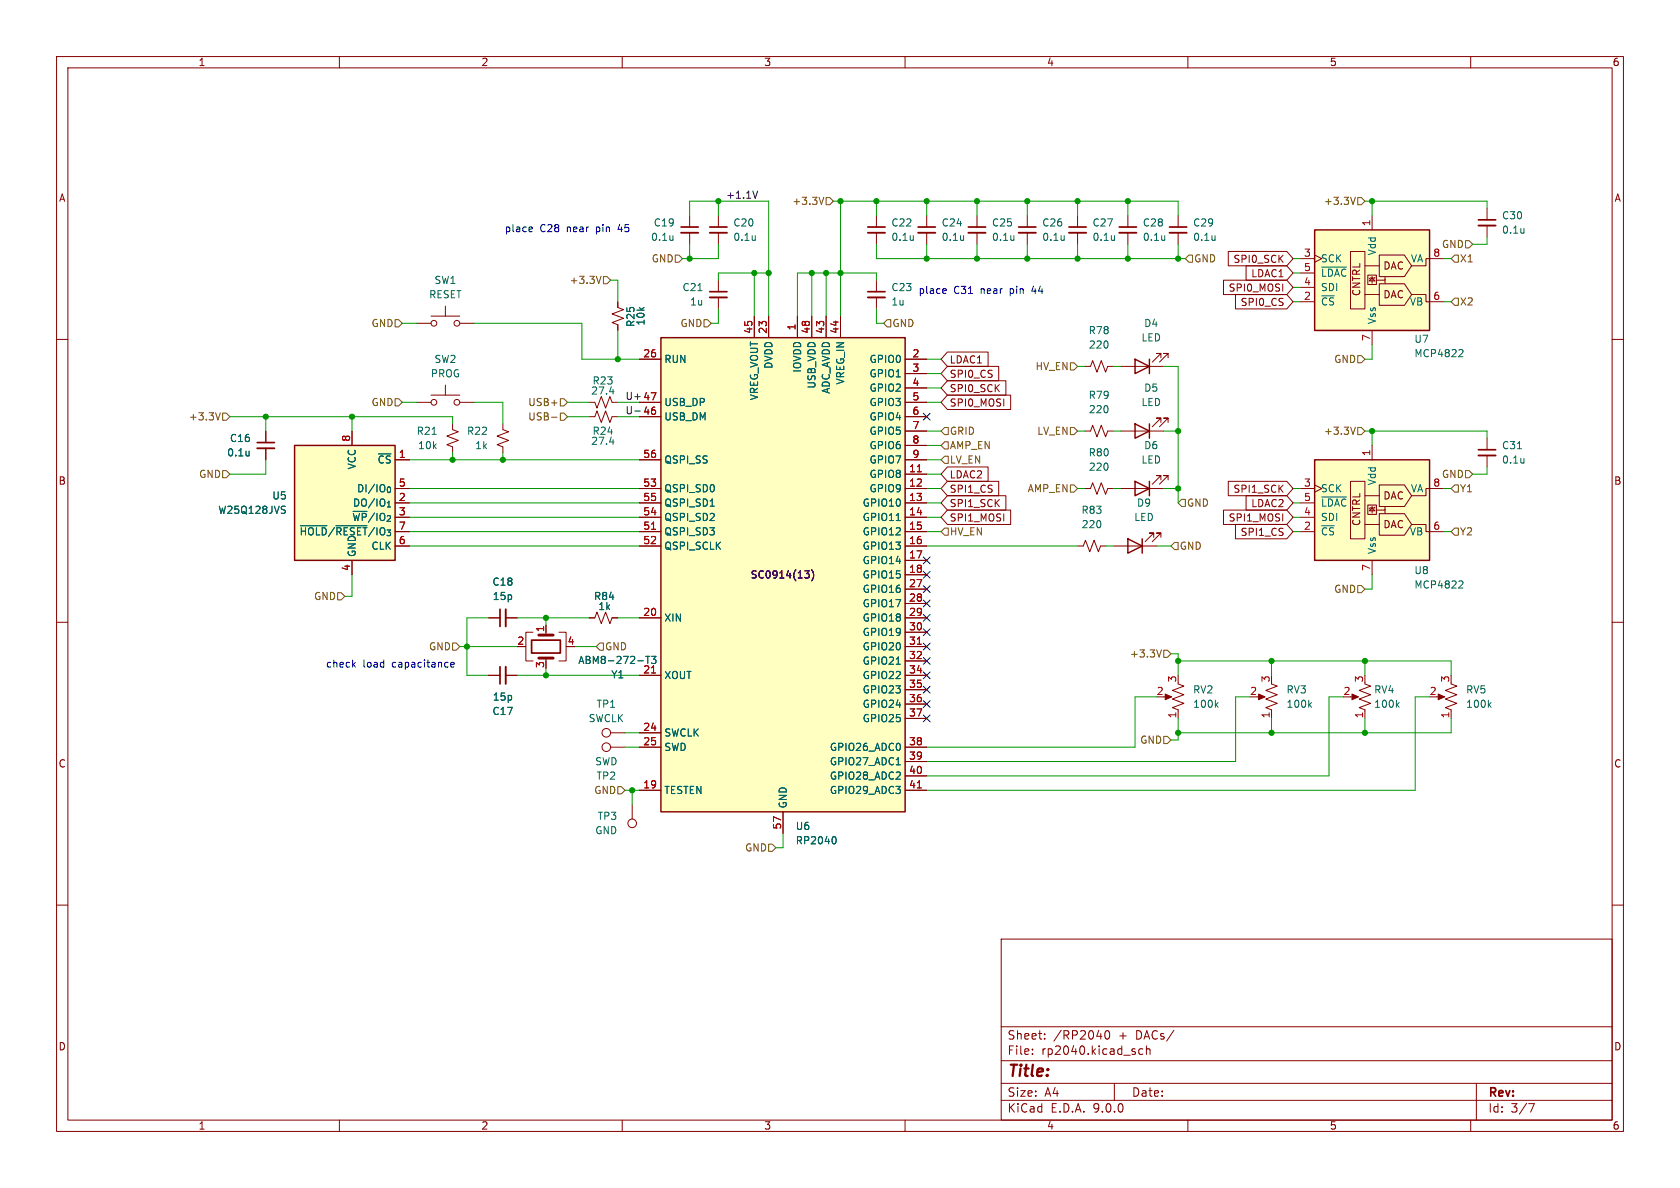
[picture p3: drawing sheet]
<svg xmlns="http://www.w3.org/2000/svg" width="297mm" height="210mm" viewBox="0 0 297 210" stroke-linecap="round" stroke-linejoin="round" font-family="sans-serif">
<g fill="none" stroke="#840000" stroke-width=".18">
<path d="M10 10h277v190h-277zM12 12h273v186h-273zM60 10v2M110 10v2M160 10v2M210 10v2M260 10v2M163.8 38.1v2M172.7 38.1v2M181.6 38.1v2M190.5 38.1v2M262.9 36.8v2.1"/>
<path d="M262.9 39.9v2M73.7 57.2h2.5M76.2 55.9h5.1M78.7 54.1v1.8M81.3 57.2h2.5M163.8 41.1v2.1M172.7 41.1v2.1M181.6 41.1v2.1M190.5 41.1v2.1M10 60h2M73.7 71.1h2.5M76.2 69.9h5.1"/>
<path d="M78.7 68.1v1.8M81.3 71.1h2.5M88.9 74.9v1l1 .4-2 .8 2 .8-2 .7 1 .4v1M191.8 76.2h1l.4-1 .7 2 .8-2 .8 2 .3-1h1M191.8 64.8h1l.4-1 .7 2 .8-2 .8 2 .3-1h1M198.1 76.2h7.6M198.1 64.8h7.6M205.2 74.7v-.8h-.7h.7l-1.5 1.5M205.2 63.2v-.7h-.7h.7l-1.5 1.5M206.5 74.7v-.8h-.8h.8l-1.5 1.5M206.5 63.2v-.7h-.8h.8l-1.5 1.5M285 60h2"/>
<path d="M10 110h2M86.4 109.2h2M89.4 109.2h2M285 110h2M10 160h2M177 166h108v32h-108zM285 160h2M60 198v2M110 198v2M160 198v2M177 194.5h108M177 191.5h108"/>
<path d="M177 187.5h108M177 181.5h108M182.5 186.3v.1M182.5 185.5v.1M184.7 183.6v.1M184.7 182.8v.1M195.5 182.3l.2-.1a.81 .81 0 0 1 .6 .6 .81 .81 0 0 1-.3 .8l-.2 .1a.81 .81 0 0 1-.3-1.4zM197 191.5v3M202 185.5l-.4-.1-.3 .3v.4l.2 .2h.5M202.7 185.5l.2-.1 .3 .1 .1 .9M202.7 184.9v1.5M210 198v2"/>
<path d="M260 198v2M261 191.5v6.5M270.2 195.1h1l-.6 1.5"/>
<circle cx="76.7" cy="57.2" r=".51"/>
<circle cx="80.8" cy="57.2" r=".51"/>
<circle cx="76.7" cy="71.1" r=".51"/>
<circle cx="80.8" cy="71.1" r=".51"/>
</g>
<path d="M261.4 38.9h3M162.3 40.1h3.1M171.2 40.1h3M180.1 40.1h3M189 40.1h3M88.4 107.7v3" fill="none" stroke="#840000" stroke-width=".3"/>
<path d="M261.4 39.9h3M162.3 41.1h3.1M171.2 41.1h3M180.1 41.1h3M189 41.1h3M89.4 107.7v3" fill="none" stroke="#840000" stroke-width=".33"/>
<path d="M170.4 41.6v.9M170.4 42.4h-.1M179.2 41.6v.9M179.2 42.4h.1M188.1 41.6v.9M188.1 42.4h.1M197 41.6v.9M197 42.4h.1M269.4 40.4v.8M269.4 41.1v.1" fill="none" stroke="#006464" stroke-width=".18"/>
<path d="M200.7 74.9l2.5 1.3-2.5 1.3zM200.7 63.5l2.5 1.3-2.5 1.2zM203.2 63.5v2.5M203.2 74.9v2.6" fill="none" stroke="#840000" stroke-width=".25"/>
<path d="M232.4 81.3h20.3v17.8h-20.3z" fill="#ffffc2"/>
<g fill="none" stroke="#840000" stroke-width=".18">
<path d="M104.1 73.7h1.1l.3-1.1 .8 2.1 .8-2.1 .7 2.1 .4-1h1M104.1 71.1h1.1l.3 1 .8-2 .8 2 .7-2 .4 1h1M242.6 78.7v2.6M190.5 96.5h1l.4-1 .8 2 .7-2 .8 2 .4-1h1M196.8 96.5h7.7M204 95v-.8h-.8h.8l-1.6 1.6M205.2 95v-.8h-.7h.7l-1.5 1.6M229.9 86.4h2.5M229.9 88.9h2.5M229.9 91.4h2.5M229.9 94h2.5M232.4 85.7l1.3 .7-1.3 .6"/>
<path d="M238.8 85.1h2.5v10.2h-2.5zM241.3 87.6h2.5M241.3 92.7h2.5M241.8 89.3h1.5v1.6h-1.5zM242.6 89.8l.5 .5h-1zM242.6 89.5v1.2M242.6 99.1v2.5M243.1 89.7l-.1 .1h-.8l-.1 .1M243.8 85.7h4.5l1.3 1.9-1.3 1.9h-4.5zM243.8 90.8h4.5l1.3 1.9-1.3 1.9h-4.5zM244.9 89.7v.5h-1.6M244.9 90v.8"/>
<path d="M249.6 92.7h2.5v1.3h3.2M255.3 86.4h-3.2v1.2h-2.5M205.7 123.2h1.1M208.3 120.9l1 .4-2 .7 2 .8-2 .8 2 .7-2 .8 1 .4v1.5M222.2 123.2h1.1M224.8 120.9l1 .4-2 .7 2 .8-2 .8 2 .7-2 .8 1 .4v1.5M254 123.2h1M256.5 120.9l1.1 .4-2.1 .7 2.1 .8-2.1 .8 2.1 .7-2.1 .8 1 .4v1.5"/>
</g>
<path d="M199.4 95.3l2.5 1.2-2.5 1.3zM201.9 95.3v2.5M232.4 81.3h20.3v17.8h-20.3z" fill="none" stroke="#840000" stroke-width=".25"/>
<path d="M107.8 78.1h.8M107.8 69.2h.8M233.7 87.9h4.4M258.1 102.7h.4l.1 .4-.8 .9h.8M215 124.6l.3 .4M215.3 124.2l-.4 .5M231.5 124.6l.4 .4M231.9 124.2l-.5 .5M263.2 124.6l.4 .4M263.6 124.2l-.5 .5" fill="none" stroke="#006464" stroke-width=".18"/>
<g fill="#840000" stroke="#840000" stroke-width=".18">
<path d="M254.3 122.7l1.1 .5-1.1 .5z"/>
<path d="M206 122.7l1.1 .5-1.1 .5z"/>
<path d="M222.5 122.7l1.1 .5-1.1 .5z"/>
</g>
<path d="M232.4 40.6h20.3v17.8h-20.3z" fill="#ffffc2"/>
<g fill="none" stroke="#840000" stroke-width=".18">
<path d="M242.6 38.1v2.5M229.9 45.7h2.5M229.9 48.3h2.5M229.9 50.8h2.5M229.9 53.3h2.5M232.4 45.1l1.3 .6-1.3 .7M238.8 44.5h2.5v10.1h-2.5zM241.3 47h2.5M241.3 52.1h2.5M241.8 48.6h1.5v1.7h-1.5zM242.6 49.1l.5 .6h-1zM242.6 48.9v1.1"/>
<path d="M242.6 58.4v2.6M243.1 49l-.1 .1h-.8l-.1 .2M243.8 45.1h4.5l1.3 1.9-1.3 1.9h-4.5zM243.8 50.2h4.5l1.3 1.9-1.3 1.9h-4.5zM244.9 49v.5h-1.6M244.9 49.4v.8M249.6 52.1h2.5v1.2h3.2M255.3 45.7h-3.2v1.3h-2.5M47 76.2v2M47 79.2v2.1"/>
</g>
<path d="M232.4 40.6h20.3v17.8h-20.3z" fill="none" stroke="#840000" stroke-width=".25"/>
<path d="M233.7 47.2h4.4M44 79.7v.9M258.1 61.8l.4 .1 .1 .3-.8 .9h.8M44 80.5h.1" fill="none" stroke="#006464" stroke-width=".18"/>
<path d="M45.5 78.2h3" fill="none" stroke="#840000" stroke-width=".3"/>
<path d="M45.5 79.2h3" fill="none" stroke="#840000" stroke-width=".33"/>
<path d="M52.1 78.7h17.7v20.4h-17.7z" fill="#ffffc2"/>
<path d="M52.1 78.7h17.7v20.4h-17.7zM200.7 85.1l2.5 1.3-2.5 1.2zM203.2 85.1v2.5" fill="none" stroke="#840000" stroke-width=".25"/>
<g fill="none" stroke="#840000" stroke-width=".18">
<path d="M121.9 38.1v2M127 38.1v2M154.9 38.1v2M208.3 38.1v2M109.2 53.3v1.1l1 .3-2 .8 2 .8-2 .7 1 .4v1M121.9 41.1v2.1M127 41.1v2.1M154.9 41.1v2.1M154.9 49.5v2.1M154.9 52.6v2M208.3 41.1v2.1M62.2 76.2v2.5"/>
<path d="M80 74.9v1l1 .4-2 .8 2 .8-2 .7 1 .4v1M262.9 77.5v2M62.2 99.1v2.5M69.8 81.3h2.6M69.8 86.4h2.6M69.8 88.9h2.6M69.8 96.5h2.6M191.8 86.4h1l.4-1.1 .7 2.1 .8-2.1 .8 2.1 .3-1h1M198.1 86.4h7.6M205.2 84.8v-.7h-.7h.7l-1.5 1.5M206.5 84.8v-.7h-.8h.8l-1.5 1.5M262.9 80.5v2.1"/>
<path d="M92.7 114.3h.3M94.2 111.8h-1.2v5h1.2M96.5 110.5v1.3M96.5 116.3v.5M98.8 111.8h1.3v5h-1.3M107.9 132.1h2.6M107.9 129.5h2.6M238.8 123.2h1M241.3 120.9l1 .4-2 .7 2 .8-2 .8 2 .7-2 .8 1 .4v1.5M111.8 142.2v2.6"/>
<circle cx="107.2" cy="129.5" r=".76"/>
<circle cx="107.2" cy="132.1" r=".76"/>
<circle cx="111.8" cy="145.5" r=".76"/>
</g>
<g fill="none" stroke="#006464" stroke-width=".18">
<path d="M119 41.6v.9M119 42.4h-.1M133.5 41.6v.9M133.5 42.4h.1M161.5 41.6v.9M161.5 42.4h-.1M214.8 41.6v.9M214.8 42.4h-.1M76.4 76.8h.7M268.3 79.3h.7M50 89.5h.4M50.2 90.1l.2 .3-.2 .3"/>
<path d="M53.1 92.9h4.7M59.4 92.9h5.5M269.4 81v.9M269.4 81.7v.1M112.8 116.8h.9M114.1 116h.8M114.5 116v1.3M115.2 116h.8l-.5 .5 .3 .1 .2 .1v.4l-.3 .2M115.2 117.2l.2 .1M247 124.6l.3 .4M247.3 124.2l-.4 .5"/>
</g>
<path d="M120.4 40.1h3M125.5 40.1h3M153.4 40.1h3.1M153.4 51.6h3.1M206.8 40.1h3M261.4 79.5h3M94 113.2h5.1v2.2h-5.1z" fill="none" stroke="#840000" stroke-width=".3"/>
<path d="M120.4 41.1h3M125.5 41.1h3M153.4 41.1h3.1M153.4 52.6h3.1M206.8 41.1h3M261.4 80.5h3" fill="none" stroke="#840000" stroke-width=".33"/>
<path d="M95.2 112.3h2.6M95.2 116.3h2.6" fill="none" stroke="#840000" stroke-width=".51"/>
<path d="M239 122.7l1.2 .5-1.2 .5z" fill="#840000" stroke="#840000" stroke-width=".18"/>
<path d="M116.8 59.7h43.2v83.8h-43.2z" fill="#ffffc2"/>
<path d="M116.8 59.7h43.2v83.8h-43.2z" fill="none" stroke="#840000" stroke-width=".25"/>
<g fill="none" stroke="#840000" stroke-width=".18">
<path d="M199.4 38.1v2M109.2 53.3v1.1M109.2 57.4v1M127 49.5v2.1M127 52.6v2M133.3 55.9v3.8M135.9 55.9v3.8M141 55.9v3.8M143.5 55.9v3.8M146 55.9v3.8M148.6 55.9v3.8M199.4 41.1v2.1"/>
<path d="M216.3 49.5h11.2l1.1 1.3-1.1 1.3h-11.2zM217.1 44.4h10.4l1.1 1.3-1.1 1.3h-10.4zM218.4 52.1h9.1l1.1 1.2-1.1 1.3h-9.1zM220.3 47h7.2l1.1 1.3-1.1 1.2h-7.2zM47 76.2v2M47 79.2v2.1M62.2 76.2v2.5M113 63.5h3.8M113 71.1h3.8M113 73.7h3.8M160 63.5h3.8M160 71.1h3.8"/>
<path d="M160 73.7h3.8M160 66h3.8M160 68.6h3.8M160 76.2h3.8M160 78.7h3.8M167.5 62.2h7.2v2.6h-7.2l-1.1-1.3zM167.5 64.8h9.1v2.5h-9.1l-1.1-1.3zM167.5 67.3h10.3v2.6h-10.3l-1.1-1.3zM167.5 69.8h11.2v2.6h-11.2l-1.1-1.3zM62.2 99.1v2.5M69.8 81.3h2.6M69.8 86.4h2.6"/>
<path d="M69.8 88.9h2.6M69.8 96.5h2.6M113 81.3h3.8M113 86.4h3.8M113 88.9h3.8M113 91.4h3.8M113 94h3.8M113 96.5h3.8M160 81.3h3.8M160 86.4h3.8M160 88.9h3.8M160 91.4h3.8"/>
<path d="M160 94h3.8M160 96.5h3.8M160 83.8h3.8M160 99.1h3.8M167.5 82.5h7.2v2.6h-7.2l-1.1-1.3zM167.5 87.6h10.3v2.6h-10.3l-1.1-1.3zM167.5 90.2h11.2v2.5h-11.2l-1.1-1.3zM167.5 85.1h9.1v2.5h-9.1l-1.1-1.2zM216.3 90.2h11.2l1.1 1.2-1.1 1.3h-11.2zM217.1 85.1h10.4l1.1 1.3-1.1 1.2h-10.4zM218.4 92.7h9.1l1.1 1.3-1.1 1.3h-9.1zM220.3 87.6h7.2l1.1 1.3-1.1 1.3h-7.2z"/>
<path d="M86.4 109.2h2M86.4 119.4h2M89.4 109.2h2M89.4 119.4h2M96.5 110.5v1.3M104.1 109.2h1.1l.3-1 .8 2 .8-2 .7 2 .4-1h1M113 109.2h3.8M113 119.4h3.8M160 109.2h3.8M160 119.4h3.8M160 101.6h3.8M160 104.1h3.8"/>
<path d="M160 106.7h3.8M160 111.8h3.8M160 114.3h3.8M160 116.8h3.8M113 129.5h3.8M113 132.1h3.8M113 139.7h3.8M160 132.1h3.8M160 139.7h3.8M160 121.9h3.8M160 124.5h3.8M160 127h3.8"/>
<path d="M160 134.6h3.8M160 137.2h3.8M138.4 143.5v3.8"/>
</g>
<g fill="none" stroke="#006464" stroke-width=".18">
<path d="M123.4 51.4h.7M205.9 41.6v.9M205.9 42.4h.1M44 79.7v.9M44 80.5h.1M50 89.5h.4M50.2 90.1l.2 .3-.2 .3M53.1 92.9h4.7M59.4 92.9h5.5M125.6 89.5h.7M158.4 92h.8M112.8 116.8h.9"/>
<path d="M114.1 116h.8M114.5 116v1.3M115.2 116h.8l-.5 .5 .3 .1 .2 .1v.4l-.3 .2M115.2 117.2l.2 .1M158.4 117.4h.8M158.4 135.2h.8M147.5 147.9a.79 .79 0 0 1 0 1.3"/>
</g>
<path d="M115.2 93.6h.7M162.2 83.4h.7M115.2 119h.7M162.2 113.9h.7M162.2 139.3h.7" fill="none" stroke="#a90000" stroke-width=".18"/>
<path d="M142.3 100.9h.8l-.5 .5 .4 .1 .1 .4-.3 .3h-.3M143.5 100.7a1.46 1.46 0 0 1 0 2" fill="none" stroke="#840084" stroke-width=".18"/>
<path d="M125.5 51.6h3M197.9 40.1h3M88.4 117.9v3" fill="none" stroke="#840000" stroke-width=".3"/>
<path d="M125.5 52.6h3M197.9 41.1h3M89.4 117.9v3" fill="none" stroke="#840000" stroke-width=".33"/>
<g fill="none" stroke="#725600" stroke-width=".18">
<path d="M145.6 34.9l-.4 1.2M146 34.9h.7l.6 .7-.6 .6h-.7zM239.6 34.9l-.4 1.2M240 34.9h.7l.6 .7-.6 .6h-.7zM69.8 56.5h.7l.6 .7-.6 .6h-.7zM106.3 48.8l-.5 1.3M106.7 48.9h.6l.6 .6-.6 .7h-.6zM119.4 45.1h.6l.6 .6-.6 .7h-.6zM124.5 56.5h.6l.6 .7-.6 .6h-.6zM156.8 56.5h.7v1.3h-.7l-.6-.6zM209.5 45.7l.7-.6h.6v1.3h-.6zM257.2 45.1h.6v1.3h-.6l-.7-.7z"/>
<path d="M257.2 52.7h.6v1.3h-.6l-.7-.7zM259.1 42.5h.6l.6 .7-.6 .6h-.6zM39 73l-.5 1.2M39.4 73h.6l.6 .7-.6 .6h-.6zM69.8 70.5h.7l.6 .6-.6 .7h-.7zM97.5 73.8h1M99.1 70.5h.6l.6 .6-.6 .7h-.6zM99.1 73h.6l.6 .7-.6 .6h-.6zM166.4 78.7l.6-.6h.6v1.3h-.6zM166.4 76.2l.6-.6h.6v1.2h-.6zM189.2 64.1h.7l.6 .7-.6 .6h-.7zM189.2 75.6h.7l.6 .6-.6 .6h-.7z"/>
<path d="M239.6 75.5l-.4 1.3M240 75.6h.7l.6 .6-.6 .6h-.7zM240 62.9h.7l.6 .6-.6 .6h-.7zM39.4 83.2h.6l.6 .6-.6 .7h-.6zM166.4 81.3l.6-.7h.6v1.3h-.6zM167 93.3h.6v1.3h-.6l-.6-.6zM189.2 85.7h.7l.6 .7-.6 .6h-.7zM207 96.5l.6-.6h.7v1.3h-.7zM208.9 88.3h.6v1.2h-.6l-.6-.6zM257.2 85.7h.6v1.3h-.6l-.7-.6zM257.2 93.3h.6v1.3h-.6l-.7-.6zM259.1 83.2h.6l.6 .6-.6 .7h-.6z"/>
<path d="M59.7 104.8h.6l.7 .6-.7 .6h-.6zM80 113.7h.6l.7 .6-.7 .6h-.6zM106 113.7h.7v1.2h-.7l-.6-.6zM205.3 114.9l-.4 1.2M205.7 114.9h.7l.6 .7-.6 .6h-.7zM240 103.5h.7l.6 .6-.6 .7h-.7zM109.2 139.1h.7l.6 .6-.6 .6h-.7zM205.7 130.2h.7l.6 .6-.6 .6h-.7zM135.9 149.2h.6l.7 .7-.7 .6h-.6z"/>
</g>
<path d="M133.9 33.8l-.4 1.2M112.2 72.7h1" fill="none" stroke="#0f0f0f" stroke-width=".18"/>
<g fill="none" stroke="#009600" stroke-width=".18">
<path d="M121.9 38.1v-2.5h14v20.3M127 35.6v2.5M147.3 35.6h61v2.5M148.6 35.6v20.3M154.9 35.6v2.5M163.8 35.6v2.5M172.7 35.6v2.5M181.6 35.6v2.5M190.5 35.6v2.5M199.4 35.6v2.5M241.3 35.6h21.6v1.2M242.6 35.6v2.5"/>
<path d="M71.1 57.2h2.6M83.8 57.2h19.1v6.3h10.1M107.9 49.5h1.3v3.8M109.2 58.4v5.1M121.9 43.2v2.5M127 43.2v2.5h-6.4M127 54.6v2.6h-1.3M133.3 48.3v7.6M135.9 48.3h-8.9v1.2M143.5 48.3v7.6M146 48.3v7.6M154.9 43.2v2.5h54.6"/>
<path d="M154.9 49.5v-1.2h-13.9v7.6M154.9 54.6v2.6h1.3M163.8 43.2v2.5M172.7 43.2v2.5M181.6 43.2v2.5M190.5 43.2v2.5M199.4 43.2v2.5M208.3 43.2v2.5M228.6 45.7h1.3M228.6 48.3h1.3M228.6 50.8h1.3M228.6 53.3h1.3"/>
<path d="M255.3 45.7h1.2M255.3 53.3h1.2M262.9 41.9v1.3h-2.6M40.6 73.7h39.4v1.2M47 73.7v2.5M62.2 73.7v2.5M71.1 71.1h2.6M83.8 71.1h5.1v3.8M100.3 71.1h3.8M100.3 73.7h3.8M109.2 71.1h3.8M109.2 73.7h3.8"/>
<path d="M163.8 71.1h2.6M163.8 66h2.6M163.8 68.6h2.6M163.8 63.5h2.6M163.8 78.7h2.6M163.8 76.2h2.6M190.5 64.8h1.3M190.5 76.2h1.3M196.8 64.8h1.3M196.8 76.2h1.3M205.7 64.8h2.6v24.1M205.7 76.2h2.6"/>
<path d="M241.3 76.2h21.6v1.3M242.6 61v2.5h-1.3M242.6 76.2v2.5M47 81.3v2.5h-6.4M72.4 86.4h40.6M72.4 94h40.6M72.4 91.4h40.6M72.4 88.9h40.6M72.4 81.3h40.6M72.4 96.5h40.6M80 80v1.3M88.9 80v1.3"/>
<path d="M163.8 86.4h2.6M163.8 83.8h2.6M163.8 94h2.6M163.8 91.4h2.6M163.8 88.9h2.6M163.8 81.3h2.6M163.8 96.5h26.7M190.5 86.4h1.3M195.6 96.5h1.2M196.8 86.4h1.3M204.5 96.5h2.5M205.7 86.4h2.6"/>
<path d="M228.6 86.4h1.3M228.6 94h1.3M228.6 91.4h1.3M228.6 88.9h1.3M255.3 86.4h1.2M255.3 94h1.2M262.9 82.6v1.2h-2.6M62.2 101.6v3.8h-1.2M81.3 114.3h10.1M86.4 109.2h-3.9v10.2h3.9M91.4 109.2h12.7M91.4 119.4h21.6"/>
<path d="M96.5 109.2v1.3M96.5 118.1v1.3M101.6 114.3h3.8M109.2 109.2h3.8M207 115.6h1.3v3.8M208.3 116.8h48.2v2.6M224.8 116.8v2.6M241.3 116.8v2.6M242.6 101.6v2.5h-1.3M110.5 129.5h2.5M110.5 139.7h2.5M110.5 132.1h2.5"/>
<path d="M111.8 139.7v2.5M204.5 123.2h-3.8v8.9h-36.9M208.3 127v3.8h-1.3M221 123.2h-2.6v11.4h-54.6M224.8 127v2.5M237.5 123.2h-2.6v14h-71.1M241.3 127v2.5M252.7 123.2h-2.5v16.5h-86.4M256.5 127v2.5h-48.2M138.4 147.3v2.6h-1.2"/>
</g>
<g fill="none" stroke="#000084" stroke-width=".18">
<path d="M163.2 73.1l1.2 1.2M164.4 73.1l-1.2 1.2M163.2 98.5l1.2 1.2M164.4 98.5l-1.2 1.2M163.2 116.2l1.2 1.2M163.2 118.8l1.2 1.2M163.2 111.2l1.2 1.2M163.2 113.7l1.2 1.2M163.2 108.6l1.2 1.2M163.2 106.1l1.2 1.2M163.2 103.5l1.2 1.2M163.2 101l1.2 1.2"/>
<path d="M164.4 116.2l-1.2 1.2M164.4 118.8l-1.2 1.2M164.4 111.2l-1.2 1.2M164.4 113.7l-1.2 1.2M164.4 108.6l-1.2 1.2M164.4 106.1l-1.2 1.2M164.4 103.5l-1.2 1.2M164.4 101l-1.2 1.2M163.2 121.3l1.2 1.2M163.2 123.9l1.2 1.2M163.2 126.4l1.2 1.2M164.4 121.3l-1.2 1.2"/>
<path d="M164.4 123.9l-1.2 1.2M164.4 126.4l-1.2 1.2"/>
</g>
<path d="M93.7 40.1l.4 .1v.2l-.6 .1M94.1 40.9l-.4 .1M166.9 51l.3 .1 .1 .2-.6 .2M167.2 51.8l-.3 .1M62.5 117.4l.3 .5M62.8 117.1l-.5 .5M79.7 117.5l.6-.1-.1-.3h-.3l-.2 .2 .1 .6h.4" fill="none" stroke="#0000c2" stroke-width=".18"/>
<g fill="#009600" stroke="#009600" stroke-width=".18">
<circle cx="208.3" cy="45.7" r=".46"/>
<circle cx="242.6" cy="35.6" r=".46"/>
<circle cx="224.8" cy="129.5" r=".46"/>
<circle cx="208.3" cy="129.5" r=".46"/>
<circle cx="241.3" cy="129.5" r=".46"/>
<circle cx="241.3" cy="116.8" r=".46"/>
<circle cx="208.3" cy="116.8" r=".46"/>
<circle cx="190.5" cy="45.7" r=".46"/>
<circle cx="181.6" cy="45.7" r=".46"/>
<circle cx="190.5" cy="35.6" r=".46"/>
<circle cx="163.8" cy="45.7" r=".46"/>
<circle cx="172.7" cy="45.7" r=".46"/>
<circle cx="199.4" cy="35.6" r=".46"/>
<circle cx="199.4" cy="45.7" r=".46"/>
<circle cx="172.7" cy="35.6" r=".46"/>
<circle cx="181.6" cy="35.6" r=".46"/>
<circle cx="208.3" cy="76.2" r=".46"/>
<circle cx="208.3" cy="86.4" r=".46"/>
<circle cx="242.6" cy="76.2" r=".46"/>
<circle cx="224.8" cy="116.8" r=".46"/>
<circle cx="163.8" cy="35.6" r=".46"/>
<circle cx="154.9" cy="35.6" r=".46"/>
<circle cx="148.6" cy="35.6" r=".46"/>
<circle cx="146" cy="48.3" r=".46"/>
<circle cx="121.9" cy="45.7" r=".46"/>
<circle cx="148.6" cy="48.3" r=".46"/>
<circle cx="127" cy="35.6" r=".46"/>
<circle cx="96.5" cy="119.4" r=".46"/>
<circle cx="96.5" cy="109.2" r=".46"/>
<circle cx="88.9" cy="81.3" r=".46"/>
<circle cx="82.5" cy="114.3" r=".46"/>
<circle cx="133.3" cy="48.3" r=".46"/>
<circle cx="135.9" cy="48.3" r=".46"/>
<circle cx="143.5" cy="48.3" r=".46"/>
<circle cx="109.2" cy="63.5" r=".46"/>
<circle cx="111.8" cy="139.7" r=".46"/>
<circle cx="80" cy="81.3" r=".46"/>
<circle cx="62.2" cy="73.7" r=".46"/>
<circle cx="47" cy="73.7" r=".46"/>
</g>
<text font-size="2.8" fill="#840000" x="178" y="190.9">Title:</text>
<g font-size="2.1" fill="#840000">
<text x="178" y="184">Sheet:</text>
<text x="186.2" y="184">/RP2040</text>
<text x="197.8" y="184">+</text>
<text x="201" y="184">DACs/</text>
<text x="178" y="186.7">File:</text>
<text x="184.1" y="186.7">rp2040.kicad_sch</text>
<text x="178" y="196.9">KiCad</text>
<text x="178" y="194.1">Size:</text>
<text x="184.7" y="194.1">A4</text>
<text x="185.7" y="196.9">E.D.A.</text>
<text x="193.3" y="196.9">9.0.0</text>
<text x="200" y="194.1">Date:</text>
<text x="263" y="194.3">Rev:</text>
<text x="263" y="196.9">Id:</text>
<text x="267.1" y="196.9">3/7</text>
</g>
<g font-size="1.8" fill="#840000">
<text x="35" y="11.9">1</text>
<text x="85" y="11.9">2</text>
<text x="135" y="11.9">3</text>
<text x="185" y="11.9">4</text>
<text x="235" y="11.9">5</text>
<text x="285" y="11.9">6</text>
<text x="10.3" y="35.9">A</text>
<text x="285.3" y="35.9">A</text>
<text x="218" y="46.7">SPI0_SCK</text>
<text x="244.5" y="47.9">DAC</text>
<text x="217.1" y="51.8">SPI0_MOSI</text>
<text x="221.1" y="49.2">LDAC1</text>
<text x="240.7" y="52.4" transform="rotate(-90 240.7 52.4)">CNTRL</text>
<text x="244.5" y="52.9">DAC</text>
<text x="219.2" y="54.3">SPI0_CS</text>
<text x="167.8" y="64.5">LDAC1</text>
<text x="167.8" y="67">SPI0_CS</text>
<text x="167.8" y="69.5">SPI0_SCK</text>
<text x="167.8" y="72.1">SPI0_MOSI</text>
<text x="10.3" y="85.9">B</text>
<text x="167.8" y="84.8">LDAC2</text>
<text x="167.8" y="89.9">SPI1_SCK</text>
<text x="167.8" y="87.3">SPI1_CS</text>
<text x="218" y="87.3">SPI1_SCK</text>
<text x="221.1" y="89.9">LDAC2</text>
<text x="244.5" y="88.5">DAC</text>
<text x="285.3" y="85.9">B</text>
<text x="167.8" y="92.4">SPI1_MOSI</text>
<text x="217.1" y="92.4">SPI1_MOSI</text>
<text x="219.2" y="94.9">SPI1_CS</text>
<text x="240.7" y="93.1" transform="rotate(-90 240.7 93.1)">CNTRL</text>
<text x="244.5" y="93.6">DAC</text>
<text x="10.3" y="135.9">C</text>
<text x="285.3" y="135.9">C</text>
<text x="10.3" y="185.9">D</text>
<text x="285.3" y="185.9">D</text>
<text x="35" y="199.9">1</text>
<text x="85" y="199.9">2</text>
<text x="135" y="199.9">3</text>
<text x="185" y="199.9">4</text>
<text x="235" y="199.9">5</text>
<text x="285" y="199.9">6</text>
</g>
<g font-size="1.8" fill="#0f0f0f">
<text x="128.3" y="35.2">+1.1V</text>
<text x="110.5" y="70.8">U+ 47</text>
<text x="110.5" y="73.3">U-</text>
</g>
<g font-size="1.8" fill="#0000c2">
<text x="89.1" y="41.3">place</text>
<text x="95.4" y="41.3">C28</text>
<text x="100.3" y="41.3">near</text>
<text x="105.6" y="41.3">pin</text>
<text x="109.7" y="41.3">45</text>
<text x="162.3" y="52.2">place</text>
<text x="168.6" y="52.2">C31</text>
<text x="173.5" y="52.2">near</text>
<text x="178.8" y="52.2">pin</text>
<text x="182.9" y="52.2">44</text>
<text x="57.5" y="118.2">check</text>
<text x="64.1" y="118.2">load</text>
<text x="69.4" y="118.2">capacitance</text>
</g>
<g font-size="1.8" fill="#006464">
<text x="115.5" y="40.2">C19</text>
<text x="129.5" y="40.2">C20</text>
<text x="157.5" y="40.2">C22</text>
<text x="166.4" y="40.2">C24</text>
<text x="175.3" y="40.2">C25</text>
<text x="184.2" y="40.2">C26</text>
<text x="193" y="40.2">C27</text>
<text x="201.9" y="40.2">C28</text>
<text x="210.8" y="40.2">C29</text>
<text x="265.4" y="39">C30</text>
<text x="265.4" y="41.5">0.1u</text>
<text x="115" y="42.8">0.1u</text>
<text x="129.5" y="42.8">0.1u</text>
<text x="157.5" y="42.8">0.1u</text>
<text x="166.4" y="42.8">0.1u</text>
<text x="175.3" y="42.8">0.1u</text>
<text x="184.2" y="42.8">0.1u</text>
<text x="193" y="42.8">0.1u</text>
<text x="201.9" y="42.8">0.1u</text>
<text x="210.8" y="42.8">0.1u</text>
<text x="233.4" y="46.6">SCK</text>
<text x="243.4" y="45.2" transform="rotate(-90 243.4 45.2)">Vdd</text>
<text x="249.3" y="46.6">VA</text>
<text x="75.8" y="52.9">RESET</text>
<text x="76.7" y="50.4">SW1</text>
<text x="120.6" y="51.7">C21</text>
<text x="157.5" y="51.7">C23</text>
<text x="233.4" y="49.1">~{LDAC}</text>
<text x="233.4" y="51.7">SDI</text>
<text x="112.4" y="57.9" transform="rotate(-90 112.4 57.9)">R25</text>
<text x="114.1" y="57.6" transform="rotate(-90 114.1 57.6)">10k</text>
<text x="121.9" y="54.2">1u</text>
<text x="157.5" y="54.2">1u</text>
<text x="192.4" y="59.3">R78</text>
<text x="202.2" y="58">D4</text>
<text x="233.4" y="54.2">~{CS}</text>
<text x="243.4" y="57.4" transform="rotate(-90 243.4 57.4)">Vss</text>
<text x="249.2" y="54.2">VB</text>
<text x="76.7" y="64.4">SW2</text>
<text x="117.3" y="64.4">RUN</text>
<text x="136.8" y="65.3" transform="rotate(-90 136.8 65.3)">DVDD</text>
<text x="141.8" y="66" transform="rotate(-90 141.8 66)">IOVDD</text>
<text x="153.6" y="64.4">GPIO0</text>
<text x="192.4" y="61.8">220</text>
<text x="201.7" y="60.6">LED</text>
<text x="249.9" y="60.8">U7</text>
<text x="249.9" y="63.3">MCP4822</text>
<text x="76.1" y="66.9">PROG</text>
<text x="104.4" y="70">27.4</text>
<text x="104.7" y="68.2">R23</text>
<text x="117.3" y="72">USB_DP</text>
<text x="134.2" y="70.9" transform="rotate(-90 134.2 70.9)">VREG_VOUT</text>
<text x="144.4" y="68.8" transform="rotate(-90 144.4 68.8)">USB_VDD</text>
<text x="146.9" y="69.7" transform="rotate(-90 146.9 69.7)">ADC_AVDD</text>
<text x="149.5" y="68.1" transform="rotate(-90 149.5 68.1)">VREG_IN</text>
<text x="153.6" y="66.9">GPIO1</text>
<text x="153.6" y="69.4">GPIO2</text>
<text x="153.6" y="72">GPIO3</text>
<text x="192.4" y="70.7">R79</text>
<text x="201.7" y="72">LED</text>
<text x="202.2" y="69.4">D5</text>
<text x="73.6" y="77.1">R21</text>
<text x="82.5" y="77.1">R22</text>
<text x="104.7" y="77.1">R24</text>
<text x="117.3" y="74.5">USB_DM</text>
<text x="153.6" y="74.5">GPIO4</text>
<text x="153.6" y="77.1">GPIO5</text>
<text x="192.4" y="73.3">220</text>
<text x="40.1" y="80.9">0.1u</text>
<text x="40.5" y="78.3">C16</text>
<text x="63.1" y="83.1" transform="rotate(-90 63.1 83.1)">VCC</text>
<text x="66.7" y="82.1">~{CS}</text>
<text x="73.8" y="79.6">10k</text>
<text x="83.9" y="79.6">1k</text>
<text x="104.4" y="78.8">27.4</text>
<text x="117.3" y="82.1">QSPI_SS</text>
<text x="153.6" y="79.6">GPIO6</text>
<text x="153.6" y="82.1">GPIO7</text>
<text x="192.4" y="80.9">R80</text>
<text x="192.4" y="83.4">220</text>
<text x="201.7" y="82.1">LED</text>
<text x="202.2" y="79.6">D6</text>
<text x="265.4" y="79.6">C31</text>
<text x="265.4" y="82.1">0.1u</text>
<text x="48" y="88.5">U5</text>
<text x="62.3" y="89.8">DO/IO_{1}</text>
<text x="63" y="87.2">DI/IO_{0}</text>
<text x="117.3" y="87.2">QSPI_SD0</text>
<text x="117.3" y="89.8">QSPI_SD1</text>
<text x="152.4" y="89.8">GPIO10</text>
<text x="153.6" y="84.7">GPIO8</text>
<text x="153.6" y="87.2">GPIO9</text>
<text x="200.9" y="89.8">D9</text>
<text x="233.4" y="87.2">SCK</text>
<text x="233.4" y="89.8">~{LDAC}</text>
<text x="243.4" y="85.9" transform="rotate(-90 243.4 85.9)">Vdd</text>
<text x="249.3" y="87.2">VA</text>
<text x="38.5" y="91">W25Q128JVS</text>
<text x="52.8" y="94.8">~{HOLD}/~{RESET}/IO_{3}</text>
<text x="62.1" y="92.3">~{WP}/IO_{2}</text>
<text x="117.3" y="92.3">QSPI_SD2</text>
<text x="117.3" y="94.8">QSPI_SD3</text>
<text x="152.4" y="92.3">GPIO11</text>
<text x="152.4" y="94.8">GPIO12</text>
<text x="191.1" y="91">R83</text>
<text x="191.1" y="93.6">220</text>
<text x="200.4" y="92.3">LED</text>
<text x="233.4" y="92.3">SDI</text>
<text x="233.4" y="94.8">~{CS}</text>
<text x="249.2" y="94.8">VB</text>
<text x="63.1" y="98.6" transform="rotate(-90 63.1 98.6)">GND</text>
<text x="65.6" y="97.4">CLK</text>
<text x="117.3" y="97.4">QSPI_SCLK</text>
<text x="152.4" y="97.4">GPIO13</text>
<text x="152.4" y="99.9">GPIO14</text>
<text x="243.4" y="98" transform="rotate(-90 243.4 98)">Vss</text>
<text x="249.9" y="101.7">U8</text>
<text x="87" y="103.7">C18</text>
<text x="87" y="106.3">15p</text>
<text x="104.9" y="106.3">R84</text>
<text x="152.4" y="102.5">GPIO15</text>
<text x="152.4" y="105">GPIO16</text>
<text x="152.4" y="107.5">GPIO17</text>
<text x="249.9" y="104.2">MCP4822</text>
<text x="105.7" y="108.1">1k</text>
<text x="117.3" y="110.1">XIN</text>
<text x="152.4" y="110.1">GPIO18</text>
<text x="152.4" y="112.6">GPIO19</text>
<text x="102.1" y="117.6">ABM8-272-T3</text>
<text x="113.6" y="119.1">21</text>
<text x="152.4" y="115.2">GPIO20</text>
<text x="152.4" y="117.7">GPIO21</text>
<text x="87" y="124.1">15p</text>
<text x="105.4" y="125.3">TP1</text>
<text x="108" y="120.1">Y1</text>
<text x="117.3" y="120.2">XOUT</text>
<text x="152.4" y="120.2">GPIO22</text>
<text x="152.4" y="122.8">GPIO23</text>
<text x="152.4" y="125.3">GPIO24</text>
<text x="210.8" y="122.8">RV2</text>
<text x="210.8" y="125.3">100k</text>
<text x="227.3" y="122.8">RV3</text>
<text x="227.3" y="125.3">100k</text>
<text x="242.8" y="122.8">RV4</text>
<text x="242.8" y="125.3">100k</text>
<text x="259.1" y="122.8">RV5</text>
<text x="259.1" y="125.3">100k</text>
<text x="87" y="126.6">C17</text>
<text x="104" y="127.9">SWCLK</text>
<text x="117.3" y="130.4">SWCLK</text>
<text x="152.4" y="127.9">GPIO25</text>
<text x="105.1" y="135.5">SWD</text>
<text x="117.3" y="132.9">SWD</text>
<text x="146.6" y="132.9">GPIO26_ADC0</text>
<text x="146.6" y="135.5">GPIO27_ADC1</text>
<text x="105.4" y="138">TP2</text>
<text x="117.3" y="140.6">TESTEN</text>
<text x="139.3" y="143" transform="rotate(-90 139.3 143)">GND</text>
<text x="146.6" y="138">GPIO28_ADC2</text>
<text x="146.6" y="140.6">GPIO29_ADC3</text>
<text x="105.1" y="147.7">GND</text>
<text x="105.6" y="145.1">TP3</text>
<text x="140.6" y="146.9">U6</text>
<text x="140.6" y="149.5">RP2040</text>
</g>
<g font-size="1.8" fill="#725600">
<text x="140" y="36.4">+3.3V</text>
<text x="234" y="36.4">+3.3V</text>
<text x="115.1" y="46.6">GND</text>
<text x="211" y="46.6">GND</text>
<text x="254.8" y="44">GND</text>
<text x="258" y="46.6">X1</text>
<text x="100.6" y="50.4">+3.3V</text>
<text x="65.6" y="58">GND</text>
<text x="120.2" y="58">GND</text>
<text x="157.7" y="58">GND</text>
<text x="258" y="54.2">X2</text>
<text x="183" y="65.6">HV_EN</text>
<text x="235.8" y="64.4">GND</text>
<text x="65.6" y="72">GND</text>
<text x="93.3" y="72">USB+</text>
<text x="33.3" y="74.5">+3.3V</text>
<text x="93.3" y="74.5">USB-</text>
<text x="167.8" y="77.1">GRID</text>
<text x="183.3" y="77.1">LV_EN</text>
<text x="234" y="77.1">+3.3V</text>
<text x="167.8" y="79.6">AMP_EN</text>
<text x="167.8" y="82.1">LV_EN</text>
<text x="35.1" y="84.7">GND</text>
<text x="181.6" y="87.2">AMP_EN</text>
<text x="209.7" y="89.8">GND</text>
<text x="254.8" y="84.7">GND</text>
<text x="258" y="87.2">Y1</text>
<text x="167.8" y="94.8">HV_EN</text>
<text x="258" y="94.8">Y2</text>
<text x="208.5" y="97.4">GND</text>
<text x="55.4" y="106.3">GND</text>
<text x="235.8" y="105">GND</text>
<text x="75.7" y="115.2">GND</text>
<text x="106.9" y="115.2">GND</text>
<text x="199.7" y="116.4">+3.3V</text>
<text x="201.5" y="131.7">GND</text>
<text x="105" y="140.6">GND</text>
<text x="131.6" y="150.7">GND</text>
</g>
<g font-size="1.8" fill="#a90000">
<text x="242.3" y="40.1" transform="rotate(-90 242.3 40.1)">1</text>
<text x="230.4" y="45.5">3</text>
<text x="253.3" y="45.5">8</text>
<text x="230.4" y="48">5</text>
<text x="230.4" y="50.5">4</text>
<text x="230.4" y="53.1">2</text>
<text x="253.3" y="53.1">6</text>
<text x="133.1" y="59.1" transform="rotate(-90 133.1 59.1)">45</text>
<text x="135.6" y="59.1" transform="rotate(-90 135.6 59.1)">23</text>
<text x="140.7" y="58.5" transform="rotate(-90 140.7 58.5)">1</text>
<text x="143.3" y="59.1" transform="rotate(-90 143.3 59.1)">48</text>
<text x="145.8" y="59.1" transform="rotate(-90 145.8 59.1)">43</text>
<text x="148.3" y="59.1" transform="rotate(-90 148.3 59.1)">44</text>
<text x="113.6" y="63.2">26</text>
<text x="161.2" y="63.2">2</text>
<text x="161.2" y="65.8">3</text>
<text x="242.3" y="60.4" transform="rotate(-90 242.3 60.4)">7</text>
<text x="113.6" y="70.9">47</text>
<text x="161.2" y="68.3">4</text>
<text x="161.2" y="70.9">5</text>
<text x="113.6" y="73.4">46</text>
<text x="161.2" y="73.4">6</text>
<text x="161.2" y="75.9">7</text>
<text x="62" y="78.2" transform="rotate(-90 62 78.2)">8</text>
<text x="70.4" y="81">1</text>
<text x="113.6" y="81">56</text>
<text x="160.6" y="83.6">11</text>
<text x="161.2" y="78.5">8</text>
<text x="161.2" y="81">9</text>
<text x="242.3" y="80.7" transform="rotate(-90 242.3 80.7)">1</text>
<text x="70.4" y="86.1">5</text>
<text x="70.4" y="88.6">2</text>
<text x="113.6" y="86.1">53</text>
<text x="113.6" y="88.6">55</text>
<text x="160.6" y="86.1">12</text>
<text x="160.6" y="88.6">13</text>
<text x="230.4" y="86.1">3</text>
<text x="230.4" y="88.6">5</text>
<text x="253.3" y="86.1">8</text>
<text x="70.4" y="91.2">3</text>
<text x="70.4" y="93.7">7</text>
<text x="113.6" y="91.2">54</text>
<text x="113.6" y="93.7">51</text>
<text x="160.6" y="91.2">14</text>
<text x="160.6" y="93.7">15</text>
<text x="230.4" y="91.2">4</text>
<text x="230.4" y="93.7">2</text>
<text x="253.3" y="93.7">6</text>
<text x="62" y="101" transform="rotate(-90 62 101)">4</text>
<text x="70.4" y="96.3">6</text>
<text x="113.6" y="96.3">52</text>
<text x="160.6" y="96.3">16</text>
<text x="160.6" y="98.8">17</text>
<text x="160.6" y="101.3">18</text>
<text x="242.3" y="101" transform="rotate(-90 242.3 101)">7</text>
<text x="160.6" y="103.9">27</text>
<text x="160.6" y="106.4">28</text>
<text x="96.3" y="111.8" transform="rotate(-90 96.3 111.8)">1</text>
<text x="113.6" y="109">20</text>
<text x="160.6" y="109">29</text>
<text x="160.6" y="111.5">30</text>
<text x="91.4" y="114">2</text>
<text x="96.3" y="118.2" transform="rotate(-90 96.3 118.2)">3</text>
<text x="100.3" y="114">4</text>
<text x="160.6" y="114">31</text>
<text x="160.6" y="116.6">32</text>
<text x="160.6" y="119.1">34</text>
<text x="160.6" y="121.7">35</text>
<text x="160.6" y="124.2">36</text>
<text x="204.4" y="122.9">2</text>
<text x="208" y="120.7" transform="rotate(-90 208 120.7)">3</text>
<text x="220.9" y="122.9">2</text>
<text x="224.5" y="120.7" transform="rotate(-90 224.5 120.7)">3</text>
<text x="237.4" y="122.9">2</text>
<text x="241" y="120.7" transform="rotate(-90 241 120.7)">3</text>
<text x="252.7" y="122.9">2</text>
<text x="256.3" y="120.7" transform="rotate(-90 256.3 120.7)">3</text>
<text x="113.6" y="129.3">24</text>
<text x="113.6" y="131.8">25</text>
<text x="160.6" y="126.7">37</text>
<text x="160.6" y="131.8">38</text>
<text x="208" y="127.1" transform="rotate(-90 208 127.1)">1</text>
<text x="224.5" y="127.1" transform="rotate(-90 224.5 127.1)">1</text>
<text x="241" y="127.1" transform="rotate(-90 241 127.1)">1</text>
<text x="256.3" y="127.1" transform="rotate(-90 256.3 127.1)">1</text>
<text x="160.6" y="134.4">39</text>
<text x="160.6" y="136.9">40</text>
<text x="113.6" y="139.4">19</text>
<text x="160.6" y="139.4">41</text>
<text x="138.2" y="146.7" transform="rotate(-90 138.2 146.7)">57</text>
</g>
<text font-size="1.8" fill="#840084" x="132.6" y="102.5">SC0914(13)</text>
</svg>
